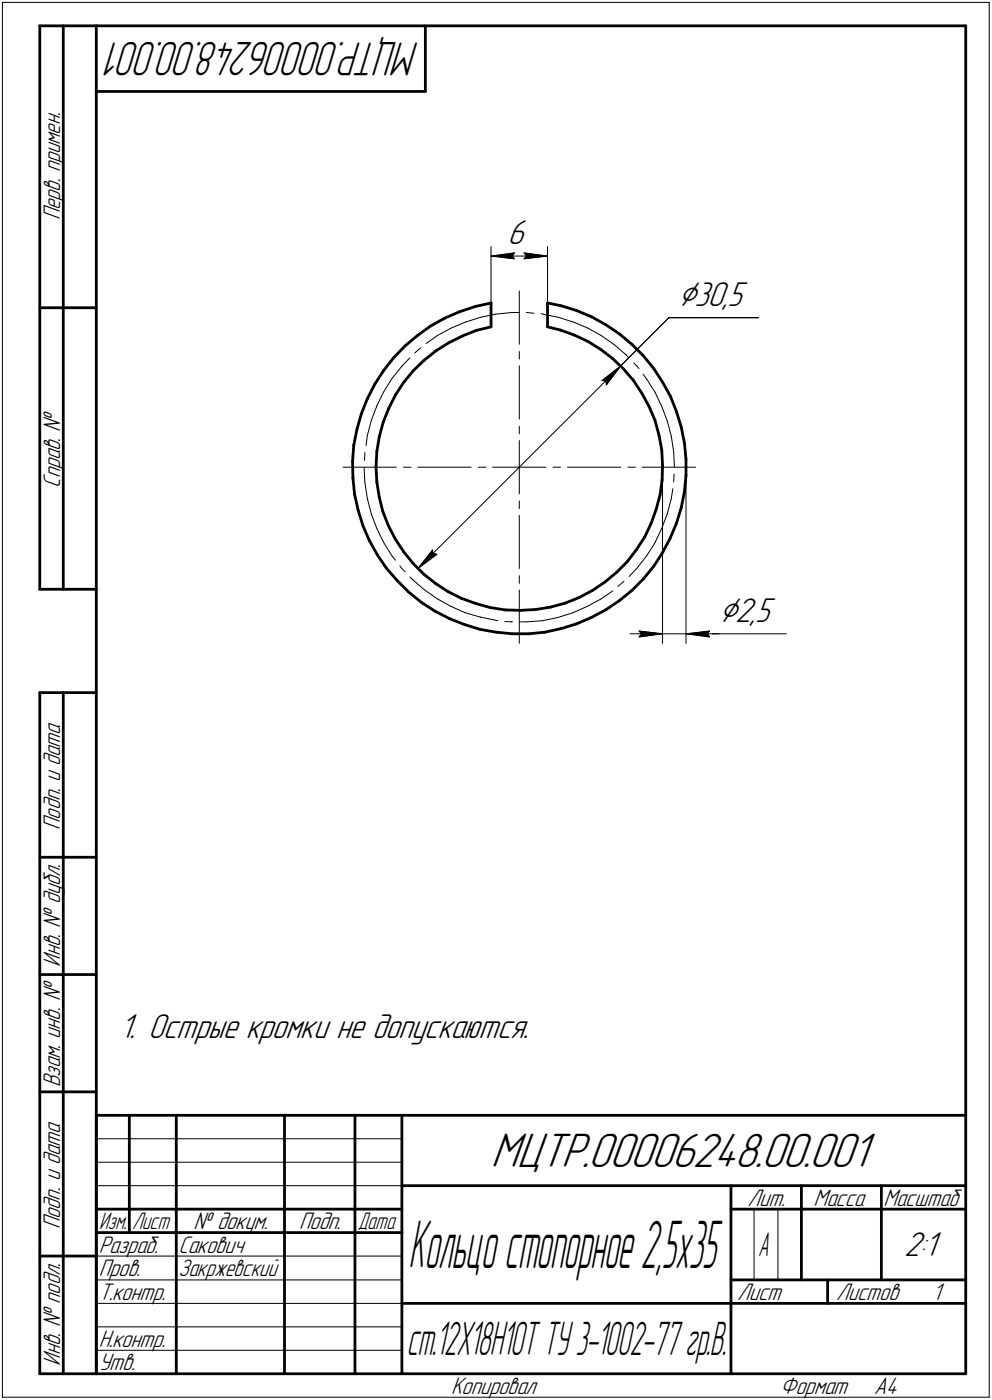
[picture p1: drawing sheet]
<svg xmlns="http://www.w3.org/2000/svg" width="211mm" height="298mm" viewBox="0 0 211 298" stroke-linecap="round" stroke-linejoin="round" font-family="sans-serif">
<g fill="none" stroke="#000" stroke-width=".21">
<path d="M.5 .5v297zM.5 .5h210zM210.5 .5v297zM104.5 52.5v12zM104.5 54.5l5-.7zM104.5 54.5l5 .6zM104.5 54.5h12zM109 54.5l.5 .6zM109.5 53.8l-.5 .7zM111.5 55.1l5-.6zM111.5 53.8l.5 .7zM111.5 53.8l5 .7z"/>
<path d="M112 54.5l-.5 .6zM116.5 52.5v12zM85.5 78l-2.1 2.6zM87.2 76.2l-1.7 1.8zM88.2 75.2l1.3-1.1zM90.7 73.2l2.3-1.7zM93 71.5l3-1.7zM96 69.8l3.1-1.2zM99.1 68.6l3.2-1zM102.3 67.6l3.2-.7zM105.5 66.9l3.4-.4zM108.9 66.5h1.6z"/>
<path d="M110.5 62v11.3zM110.5 74.8v1.7zM110.5 77.9v11.3zM112 66.5h.2zM112.2 66.5l1.4 .2zM115.1 66.8l.4 .1zM115.5 66.9l3.3 .7zM118.8 67.6l3.2 1zM122 68.6l3.1 1.2zM125.1 69.8l2.8 1.7zM127.9 71.5l2.8 1.9zM130.7 73.4l2.6 2.2z"/>
<path d="M132.1 77.9l10.2-10.3zM132.1 77.9l-3.1 4.1zM133.3 75.6l.5 .6zM134.9 77.3l.7 .7zM135.6 78l.4 .5zM136.8 79.7l.8 1zM142.3 67.6h19.1zM73 99.5h11.3zM77.5 99.6l.1 3.2zM77.6 96.4v1.6zM78.1 92.8l-.2 2.1zM79 89.6l-.9 3.2z"/>
<path d="M80.2 86.4l-1.2 3.2zM81.6 83.5l-1.4 2.9zM83.4 80.6l-1.8 2.9zM85.9 99.5h1.6zM88.9 99.5h11.3zM101.8 99.5h1.6zM104.8 99.5h11.4zM110.5 90.8v1.6zM110.5 93.8v11.4zM117.7 99.5h1.6zM120.7 99.5h11.4zM128.1 81l.8 .1z"/>
<path d="M128.1 81l4-3.1zM128.9 81.1l.1 .9zM133.6 99.5h1.6zM136.7 99.5h11.3zM137.6 80.7l1.8 2.8zM139.4 83.5l1.4 3zM140.8 86.5l1.2 3.2zM141 99.5v37.5zM142 89.7l.8 3.2zM142.8 92.9l.5 3.3zM143.3 96.2l.2 3.3zM146 99.5v37.5z"/>
<path d="M77.6 102.8l.5 3.3zM78.1 106.1l.9 3.3zM79 109.4l1.2 3.1zM80.2 112.5l1.4 3zM81.6 115.5l1.8 2.9zM83.4 118.4l.8 .9zM92 117.1l-3.1 4zM92 117.1l.1 .8zM92.1 117.9l.9 .1zM110.5 106.7v1.6zM110.5 109.7v11.4zM137.6 118.4l-2.1 2.7z"/>
<path d="M139.4 115.6l-1.8 2.8zM140.8 112.5l-1.4 3.1zM142 109.4l-1.2 3.1zM142.8 106.2l-.8 3.2zM143.2 104.1l-.4 2.1zM143.4 100.9l-.1 1.7zM85.1 120.5l.3 .5zM85.4 121l.8 .8zM87.2 122.9l.5 .5zM87.7 123.4l2.6 2.2zM88.9 121.1l4.1-3.1zM88.9 121.1l43.2-43.2z"/>
<path d="M90.3 125.6l2.7 1.9zM93 127.5l2.9 1.6zM95.9 129.1l3.1 1.4zM99 130.5l3.2 .9zM102.2 131.4l3.3 .7zM105.5 132.1l.4 .1zM107.4 132.3l1.4 .1zM108.8 132.4h.3zM110.5 122.6v1.6zM110.5 125.6v11.4zM110.6 132.4h1.5zM112.1 132.4l3.4-.2z"/>
<path d="M115.5 132.2l3.2-.7zM118.7 131.5l3.2-1zM121.9 130.5l3.1-1.4zM125 129.1l2.9-1.6zM127.9 127.5l2.5-1.7zM131.5 124.9l1.3-1.1zM134 135h7zM135.5 121.1l-1.6 1.7zM136 134.4l5 .6zM136 134.4l.5 .6zM136 135.6l5-.6zM136.5 135l-.5 .6z"/>
<path d="M141 135h5zM146 135h5zM146 135l5 .6zM146 135l5-.6zM146 135h7zM150.5 135l.5 .6zM151 135h16.3zM151 134.4l-.5 .6zM20.5 247.5h65zM20.5 252.5h65zM20.5 242.5h65zM160.4 257.5v15z"/>
<path d="M165.5 257.5v15zM20.5 267.5h65zM20.5 272.5h65zM20.5 277.5h65zM.5 297.5h210zM20.5 282.5h65zM20.5 287.5h65z"/>
</g>
<g fill="none" stroke="#000" stroke-width=".59">
<path d="M8.5 5.5v120zM8.5 5.5h12zM13.5 5.5v120zM20.5 5.5v287zM20.5 5.5h185zM20.5 19.5h70zM90.5 5.5v14zM205.5 5.5v287zM8.5 65.5h12zM81.6 78.9l-1.8 2.9zM83.7 76.2l-2.1 2.7zM86.2 73.7l2.6-2.2z"/>
<path d="M86.2 73.7l-2.5 2.5zM88 78.9l2.3-2.2zM88 78.9l-2.1 2.5zM88.8 71.5l2.8-2.1zM90.3 76.7l2.5-2zM91.6 69.4l3.1-1.7zM92.8 74.7l2.7-1.7zM94.7 67.7l3.1-1.3zM95.5 73l2.9-1.5zM97.8 66.4l3.3-1.1zM98.4 71.5l2.9-1.1zM101.1 65.3l3.4-.8z"/>
<path d="M101.3 70.4l3.2-.8zM104.5 64.5v5.1zM116.5 64.5v5.1zM116.5 64.5l2.9 .6zM116.5 69.6l2.7 .7zM119.2 70.3l3.1 1.1zM119.4 65.1l3.3 1zM122.3 71.4l2.8 1.3zM122.7 66.1l3.2 1.4zM125.1 72.7l2.7 1.7zM125.9 67.5l3 1.7zM127.8 74.4l2.6 2z"/>
<path d="M128.9 69.2l2.9 1.9zM130.4 76.4l2.3 2.2zM131.8 71.1l2.7 2.2zM132.7 78.6l2.1 2.4zM134.5 73.3l2.4 2.5zM136.9 75.8l2.2 2.7zM139.1 78.5l1.9 2.9zM75 98.3l.1 3.5zM75.3 94.8l-.3 3.5zM75.9 91.4l-.6 3.4zM76.9 88.1l-1 3.3zM78.1 84.9l-1.2 3.2z"/>
<path d="M79.8 81.8l-1.7 3.1zM80 99.4l.2 3.2zM80.2 96.2l-.2 3.2zM80.7 93l-.5 3.2zM81.5 89.9l-.8 3.1zM82.7 87l-1.2 2.9zM84.2 84.1l-1.5 2.9zM85.9 81.4l-1.7 2.7zM134.8 81l1.8 2.7zM136.6 83.7l1.5 2.8zM138.1 86.5l1.3 3zM139.4 89.5l.8 3.1z"/>
<path d="M140.2 92.6l.6 3.2zM140.8 95.8l.2 3.2zM141 81.4l1.7 3zM141 99l-.1 3.2zM142.7 84.4l1.2 3.2zM143.9 87.6l1 3.3zM144.9 90.9l.7 3.4zM145.6 94.3l.4 3.5zM146 97.8v3.5zM75.1 101.8l.3 3.4zM75.4 105.2l.8 3.4zM76.2 108.6l1 3.3z"/>
<path d="M77.2 111.9l1.4 3.2zM78.6 115.1l1.7 3zM80.2 102.6l.5 3.2zM80.3 118.1l1.9 2.9zM80.7 105.8l.7 3.1zM81.4 108.9l1.2 3zM82.6 111.9l1.5 2.8zM84.1 114.7l1.8 2.7zM85.9 117.4l2 2.6zM87.9 120l2.3 2.3zM135.4 117.1l-2 2.5zM137.2 114.4l-1.8 2.7z"/>
<path d="M138.5 111.5l-1.3 2.9zM139.6 108.5l-1.1 3zM140.5 105.3l-.9 3.2zM140.9 102.2l-.4 3.1zM141 117.7l-1.9 2.9zM142.6 114.6l-1.6 3.1zM143.9 111.4l-1.3 3.2zM144.9 108.1l-1 3.3zM145.6 104.7l-.7 3.4zM146 101.3l-.4 3.4zM8.5 125.5h12zM82.2 121l2.3 2.6z"/>
<path d="M84.5 123.6l2.5 2.5zM87 126.1l2.7 2.2zM89.7 128.3l2.8 1.8zM90.2 122.3l2.4 1.9zM92.5 130.1l3.2 1.6zM92.6 124.2l2.7 1.8zM95.3 126l2.9 1.4zM95.7 131.7l3.2 1.3zM98.2 127.4l3.1 1.1zM98.9 133l3.3 1zM101.3 128.5l3 .9zM102.2 134l3.4 .6z"/>
<path d="M104.3 129.4l3.2 .5zM105.6 134.6l3.5 .4zM107.5 129.9l3.2 .1zM109.1 135h3.4zM110.7 130l3.3-.2zM112.5 135l3.4-.4zM114 129.8l3.1-.5zM115.9 134.6l3.5-.7zM117.1 129.3l3.1-.9zM119.4 133.9l3.3-1.1zM120.2 128.4l3-1.1zM122.7 132.8l3.1-1.3z"/>
<path d="M123.2 127.3l2.9-1.6zM125.8 131.5l3.1-1.6zM126.1 125.7l2.6-1.7zM128.7 124l2.4-2.1zM128.9 129.9l2.8-2zM131.1 121.9l2.3-2.3zM131.7 127.9l2.8-2.2zM136.9 123.3l-2.4 2.4zM139.1 120.6l-2.2 2.7zM8.5 147.5v145zM8.5 147.5h12zM13.5 147.5v145z"/>
<path d="M8.5 182.5h12zM8.5 207.5h12zM8.5 232.5h12zM20.5 237.5h185zM20.5 237.5v55zM27.5 237.5v25zM37.5 237.5v55zM60.5 237.5v55zM75.5 237.5v55zM85.5 237.5v55zM20.5 257.5h65zM85.5 252.5h120z"/>
<path d="M155.5 252.5v40zM155.5 257.5h15zM170.5 252.5v20zM170.5 257.5h35zM187.5 252.5v20zM8.5 267.5h12zM20.5 262.5h65zM85.5 277.5h70zM155.5 277.5h50zM155.5 272.5h50zM176.1 272.5v5zM8.5 292.5h12z"/>
<path d="M20.5 292.5h185z"/>
</g>
<g fill="#fff" stroke="#fff" stroke-width=".21">
<path d="M91.9 116.5h.2zM91.8 116.6h.4zM91.7 116.7h.6zM91.7 116.8h.7zM91.6 116.8h.9zM91.5 116.9h1zM91.4 117h1.2zM91.4 117.1h1.3zM91.4 117.2h1.4zM91.3 117.3h1.7zM91.2 117.3h1.8zM91.1 117.4h2zM91.1 117.5h2.1zM91 117.6h2.3zM90.9 117.7h2.5zM90.8 117.8h2.7zM90.8 117.9h2.8zM90.8 117.9h2.8zM90.7 118h3zM90.6 118.1h3zM90.6 118.2h3zM90.5 118.3h2.9zM90.4 118.4h2.9zM90.3 118.4h2.9zM90.3 118.5h2.7zM90.3 118.6h2.7zM90.2 118.7h2.7zM90.1 118.8h2.6zM90 118.9h2.6zM90 119h2.5zM89.9 119h2.5zM89.8 119.1h2.5zM89.7 119.2h2.5zM89.7 119.3h2.3zM89.7 119.4h2.2zM89.7 119.5h2.2zM89.6 119.5h2.1zM89.6 119.6h2zM89.5 119.7h2zM89.5 119.8h1.9zM89.4 119.9h1.9zM89.4 120h1.8zM89.4 120.1h1.6zM89.3 120.1h1.6zM89.3 120.2h1.5zM89.2 120.3h1.5zM89.2 120.4h1.3zM89.2 120.5h1.1zM89.2 120.6h.9zM89.2 120.6h.7zM89.1 120.7h.6zM89.1 120.8h.4zM89 120.9h.3zM89 121h.2z"/>
<path d="M131.9 78h.2zM131.7 78.1h.4zM131.5 78.1h.5zM131.3 78.2h.7zM131.1 78.3h.8zM130.9 78.4h1zM130.7 78.5h1.2zM130.6 78.6h1.2zM130.3 78.7h1.5zM130.2 78.7h1.5zM130.1 78.8h1.6zM130 78.9h1.7zM129.9 79h1.8zM129.8 79.1h1.9zM129.7 79.2h1.9zM129.5 79.2h2.1zM129.5 79.3h2.1zM129.4 79.4h2.1zM129.3 79.5h2.2zM129.1 79.6h2.3zM129 79.7h2.4zM128.9 79.8h2.4zM128.8 79.8h2.5zM128.7 79.9h2.5zM128.6 80h2.5zM128.4 80.1h2.7zM128.4 80.2h2.7zM128.3 80.3h2.7zM128.2 80.3h2.7zM128 80.4h2.8zM127.9 80.5h2.9zM127.8 80.6h2.9zM127.7 80.7h2.9zM127.6 80.8h3zM127.5 80.9h3zM127.3 80.9h3.2zM127.4 81h3zM127.5 81.1h2.8zM127.6 81.2h2.6zM127.7 81.3h2.5zM127.8 81.4h2.3zM127.8 81.4h2.2zM127.9 81.5h2.1zM128 81.6h2zM128.1 81.7h1.8zM128.2 81.8h1.6zM128.3 81.9h1.4zM128.4 82h1.2zM128.4 82h1.2zM128.5 82.1h1zM128.6 82.2h.9zM128.7 82.3h.7zM128.8 82.4h.6zM128.9 82.5h.4zM128.9 82.5h.3z"/>
<path d="M144.4 59.4h14.9zM144.4 59.5h14.9zM144.4 59.6h14.9zM144.4 59.7h14.9zM144.4 59.8h14.9zM144.4 59.9h14.9zM144.4 59.9h14.9zM144.4 60h14.9zM144.4 60.1h14.9zM144.4 60.2h14.9zM144.4 60.3h14.9zM144.4 60.4h14.9zM144.4 60.5h14.9zM144.4 60.5h14.9zM144.4 60.6h14.9zM144.4 60.7h14.9zM144.4 60.8h14.9zM144.4 60.9h14.9zM144.4 61h14.9zM144.4 61h14.9zM144.4 61.1h14.9zM144.4 61.2h14.9zM144.4 61.3h14.9zM144.4 61.4h14.9zM144.4 61.5h14.9zM144.4 61.6h14.9zM144.4 61.6h14.9zM144.4 61.7h14.9zM144.4 61.8h14.9zM144.4 61.9h14.9zM144.4 62h14.9zM144.4 62.1h14.9zM144.4 62.1h14.9zM144.4 62.2h14.9zM144.4 62.3h14.9zM144.4 62.4h14.9zM144.4 62.5h14.9zM144.4 62.6h14.9zM144.4 62.7h14.9zM144.4 62.7h14.9zM144.4 62.8h14.9zM144.4 62.9h14.9zM144.4 63h14.9zM144.4 63.1h14.9zM144.4 63.2h14.9zM144.4 63.2h14.9zM144.4 63.3h14.9zM144.4 63.4h14.9zM144.4 63.5h14.9zM144.4 63.6h14.9zM144.4 63.7h14.9zM144.4 63.8h14.9zM144.4 63.8h14.9zM144.4 63.9h14.9zM144.4 64h14.9zM144.4 64.1h14.9zM144.4 64.2h14.9zM144.4 64.3h14.9zM144.4 64.3h14.9zM144.4 64.4h14.9zM144.4 64.5h14.9zM144.4 64.6h14.9zM144.4 64.7h14.9zM144.4 64.8h14.9zM144.4 64.9h14.9zM144.4 64.9h14.9zM144.4 65h14.9zM144.4 65.1h14.9zM144.4 65.2h14.9zM144.4 65.3h14.9zM144.4 65.4h14.9zM144.4 65.4h14.9zM144.4 65.5h14.9zM144.4 65.6h14.9zM144.4 65.7h14.9zM144.4 65.8h14.9zM144.4 65.9h14.9zM144.4 66h14.9zM144.4 66h14.9zM144.4 66.1h14.9zM144.4 66.2h14.9zM144.4 66.3h14.9zM144.4 66.4h14.9zM144.4 66.5h14.9zM144.4 66.5h14.9zM144.4 66.6h14.9z"/>
<path d="M108 46.4h5zM108 46.5h5zM108 46.6h5zM108 46.7h5zM108 46.7h5zM108 46.8h5zM108 46.9h5zM108 47h5zM108 47.1h5zM108 47.2h5zM108 47.2h5zM108 47.3h5zM108 47.4h5zM108 47.5h5zM108 47.6h5zM108 47.7h5zM108 47.8h5zM108 47.8h5zM108 47.9h5zM108 48h5zM108 48.1h5zM108 48.2h5zM108 48.3h5zM108 48.3h5zM108 48.4h5zM108 48.5h5zM108 48.6h5zM108 48.7h5zM108 48.8h5zM108 48.9h5zM108 48.9h5zM108 49h5zM108 49.1h5zM108 49.2h5zM108 49.3h5zM108 49.4h5zM108 49.4h5zM108 49.5h5zM108 49.6h5zM108 49.7h5zM108 49.8h5zM108 49.9h5zM108 50h5zM108 50h5zM108 50.1h5zM108 50.2h5zM108 50.3h5zM108 50.4h5zM108 50.5h5zM108 50.5h5zM108 50.6h5zM108 50.7h5zM108 50.8h5zM108 50.9h5zM108 51h5zM108 51.1h5zM108 51.1h5zM108 51.2h5zM108 51.3h5zM108 51.4h5zM108 51.5h5zM108 51.6h5zM108 51.6h5zM108 51.7h5zM108 51.8h5zM108 51.9h5zM108 52h5zM108 52.1h5zM108 52.2h5zM108 52.2h5zM108 52.3h5zM108 52.4h5zM108 52.5h5zM108 52.6h5zM108 52.7h5zM108 52.7h5zM108 52.8h5zM108 52.9h5zM108 53h5zM108 53.1h5zM108 53.2h5zM108 53.3h5zM108 53.3h5zM108 53.4h5z"/>
<path d="M109.4 53.3h.6zM108.8 53.4h1.2zM108.1 53.5h1.9zM107.5 53.6h2.5zM106.9 53.7h3.1zM106.3 53.8h3.7zM106.1 53.8h3.9zM105.9 53.9h4.1zM105.7 54h4.3zM105.5 54.1h4.5zM105.3 54.2h4.7zM105.1 54.3h4.9zM104.9 54.4h5.1zM104.7 54.4h5.3zM104.5 54.5h5.5zM104.7 54.6h5.3zM105 54.7h5zM105.2 54.8h4.8zM105.4 54.9h4.6zM105.7 54.9h4.3zM105.8 55h4.2zM106.1 55.1h3.9zM106.3 55.2h3.7zM106.9 55.3h3.1zM107.5 55.4h2.5zM108.1 55.5h1.9zM108.8 55.5h1.2zM109.4 55.6h.6z"/>
<path d="M111 53.3h.7zM111 53.4h1.3zM111 53.5h1.9zM111 53.6h2.5zM111 53.7h3.1zM111 53.8h3.7zM111 53.8h4zM111 53.9h4.1zM111 54h4.3zM111 54.1h4.6zM111 54.2h4.7zM111 54.3h4.9zM111 54.4h5.2zM111 54.4h5.3zM111 54.5h5.5zM111 54.6h5.3zM111 54.7h5.1zM111 54.8h4.9zM111 54.9h4.7zM111 54.9h4.4zM111 55h4.2zM111 55.1h4zM111 55.2h3.7zM111 55.3h3.1zM111 55.4h2.5zM111 55.5h1.9zM111 55.5h1.3zM111 55.6h.7z"/>
<path d="M153 126.7h12.3zM153 126.8h12.3zM153 126.9h12.3zM153 127h12.3zM153 127.1h12.3zM153 127.2h12.3zM153 127.3h12.3zM153 127.3h12.3zM153 127.4h12.3zM153 127.5h12.3zM153 127.6h12.3zM153 127.7h12.3zM153 127.8h12.3zM153 127.8h12.3zM153 127.9h12.3zM153 128h12.3zM153 128.1h12.3zM153 128.2h12.3zM153 128.3h12.3zM153 128.4h12.3zM153 128.4h12.3zM153 128.5h12.3zM153 128.6h12.3zM153 128.7h12.3zM153 128.8h12.3zM153 128.9h12.3zM153 128.9h12.3zM153 129h12.3zM153 129.1h12.3zM153 129.2h12.3zM153 129.3h12.3zM153 129.4h12.3zM153 129.5h12.3zM153 129.5h12.3zM153 129.6h12.3zM153 129.7h12.3zM153 129.8h12.3zM153 129.9h12.3zM153 130h12.3zM153 130h12.3zM153 130.1h12.3zM153 130.2h12.3zM153 130.3h12.3zM153 130.4h12.3zM153 130.5h12.3zM153 130.6h12.3zM153 130.6h12.3zM153 130.7h12.3zM153 130.8h12.3zM153 130.9h12.3zM153 131h12.3zM153 131.1h12.3zM153 131.1h12.3zM153 131.2h12.3zM153 131.3h12.3zM153 131.4h12.3zM153 131.5h12.3zM153 131.6h12.3zM153 131.7h12.3zM153 131.7h12.3zM153 131.8h12.3zM153 131.9h12.3zM153 132h12.3zM153 132.1h12.3zM153 132.2h12.3zM153 132.2h12.3zM153 132.3h12.3zM153 132.4h12.3zM153 132.5h12.3zM153 132.6h12.3zM153 132.7h12.3zM153 132.8h12.3zM153 132.8h12.3zM153 132.9h12.3zM153 133h12.3zM153 133.1h12.3zM153 133.2h12.3zM153 133.3h12.3zM153 133.3h12.3zM153 133.4h12.3zM153 133.5h12.3zM153 133.6h12.3zM153 133.7h12.3zM153 133.8h12.3zM153 133.9h12.3zM153 133.9h12.3z"/>
<path d="M135.5 133.9h.6zM135.5 133.9h1.2zM135.5 134h1.8zM135.5 134.1h2.5zM135.5 134.2h3.1zM135.5 134.3h3.7zM135.5 134.4h3.9zM135.5 134.5h4.2zM135.5 134.5h4.4zM135.5 134.6h4.6zM135.5 134.7h4.9zM135.5 134.8h5zM135.5 134.9h5.3zM135.5 135h5.5zM135.5 135h5.3zM135.5 135.1h5.1zM135.5 135.2h4.9zM135.5 135.3h4.7zM135.5 135.4h4.5zM135.5 135.5h4.3zM135.5 135.6h4.1zM135.5 135.6h3.9zM135.5 135.7h3.7zM135.5 135.8h3.1zM135.5 135.9h2.5zM135.5 136h1.8zM135.5 136.1h1.2zM135.5 136.1h.6z"/>
<path d="M150.9 133.9h.6zM150.3 133.9h1.2zM149.6 134h1.9zM149 134.1h2.5zM148.4 134.2h3.1zM147.7 134.3h3.8zM147.6 134.4h3.9zM147.3 134.5h4.2zM147.2 134.5h4.3zM146.9 134.6h4.6zM146.6 134.7h4.9zM146.5 134.8h5zM146.2 134.9h5.3zM146 135h5.5zM146.2 135h5.3zM146.4 135.1h5.1zM146.6 135.2h4.9zM146.8 135.3h4.7zM147 135.4h4.5zM147.2 135.5h4.3zM147.4 135.6h4.1zM147.6 135.6h3.9zM147.7 135.7h3.8zM148.4 135.8h3.1zM149 135.9h2.5zM149.6 136h1.9zM150.3 136.1h1.2zM150.9 136.1h.6z"/>
</g>
<g fill="#000" stroke="#000" stroke-width=".21">
<path d="M104.5 54.5h4.5zM105.2 54.6h3.9zM105.9 54.7h3.2zM106.7 54.8h2.5zM107.4 54.9h1.9zM108.1 54.9h1.3zM108.8 55h.7z"/>
<path d="M108.9 53.9h.6zM108.3 54h1.1zM107.6 54.1h1.7zM107 54.2h2.2zM106.4 54.3h2.8zM105.7 54.4h3.4zM105.2 54.4h3.9z"/>
<path d="M111.6 53.9h.6zM111.7 54h1.1zM111.8 54.1h1.7zM111.8 54.2h2.2zM111.8 54.3h2.8zM111.9 54.4h3.4zM112 54.4h3.9z"/>
<path d="M112 54.5h4.5zM112 54.6h3.8zM111.9 54.7h3.2zM111.8 54.8h2.6zM111.8 54.9h1.9zM111.7 54.9h1.2zM111.6 55h.7z"/>
<path d="M131.2 78.6h.2zM131.1 78.7h.2zM131.1 78.7h.1zM131 78.8h.1zM130.8 78.9h.3zM130.7 79h.3zM130.6 79.1h.3zM130.5 79.2h.3zM130.4 79.2h.3zM130.3 79.3h.3zM130.2 79.4h.4zM130 79.5h.5zM130 79.6h.4zM129.9 79.7h.4zM129.8 79.8h.4zM129.6 79.8h.5zM129.5 79.9h.5zM129.5 80h.5zM129.3 80.1h.6zM129.2 80.2h.6zM129.1 80.3h.6zM129 80.3h.6zM128.9 80.4h.6zM128.8 80.5h.7zM128.7 80.6h.7zM128.6 80.7h.7zM128.4 80.8h.8zM128.4 80.9h.7zM128.3 80.9h.7zM128.1 81h.8z"/>
<path d="M131.7 78.3h.1zM131.6 78.4h.1zM131.5 78.5h.2zM131.4 78.6h.2zM131.3 78.7h.3zM131.2 78.7h.3zM131.1 78.8h.3zM131.1 78.9h.2zM131 79h.3zM130.9 79.1h.3zM130.8 79.2h.3zM130.7 79.2h.4zM130.6 79.3h.5zM130.6 79.4h.4zM130.5 79.5h.4zM130.4 79.6h.4zM130.3 79.7h.5zM130.2 79.8h.5zM130.1 79.8h.5zM130 79.9h.6zM130 80h.6zM129.9 80.1h.6zM129.8 80.2h.6zM129.7 80.3h.6zM129.6 80.3h.7zM129.5 80.4h.7zM129.5 80.5h.6zM129.4 80.6h.6zM129.3 80.7h.7zM129.2 80.8h.8zM129.1 80.9h.8zM129 80.9h.8zM128.9 81h.9zM128.9 81.1h.8zM128.9 81.2h.7zM128.9 81.3h.6zM128.9 81.4h.6zM128.9 81.4h.6zM128.9 81.5h.5zM129 81.6h.3zM129 81.7h.3zM129 81.8h.2z"/>
<path d="M91.9 117.3h.2zM91.9 117.3h.2zM91.8 117.4h.3zM91.8 117.5h.3zM91.7 117.6h.4zM91.6 117.7h.5zM91.5 117.8h.6zM91.4 117.9h.7zM91.4 117.9h.6zM91.4 118h.5zM91.3 118.1h.6zM91.2 118.2h.6zM91.1 118.3h.6zM91.1 118.4h.5zM91 118.4h.5zM90.9 118.5h.5zM90.8 118.6h.6zM90.8 118.7h.5zM90.8 118.8h.4zM90.7 118.9h.4zM90.6 119h.4zM90.5 119h.4zM90.5 119.1h.3zM90.4 119.2h.4zM90.3 119.3h.4zM90.3 119.4h.3zM90.2 119.5h.3zM90.2 119.5h.2zM90.1 119.6h.2zM90 119.7h.3zM89.9 119.8h.3zM89.9 119.9h.2zM89.8 120h.2zM89.7 120.1h.2zM89.7 120.1h.1zM89.6 120.2h.1z"/>
<path d="M92 117.9h.5zM91.9 118h1.1zM91.9 118.1h1zM91.8 118.2h1zM91.7 118.3h.9zM91.6 118.4h.9zM91.5 118.4h1zM91.4 118.5h.9zM91.4 118.6h.8zM91.3 118.7h.8zM91.2 118.8h.7zM91.1 118.9h.8zM91 119h.8zM90.9 119h.7zM90.8 119.1h.7zM90.8 119.2h.6zM90.7 119.3h.6zM90.6 119.4h.6zM90.5 119.5h.6zM90.4 119.5h.5zM90.3 119.6h.5zM90.3 119.7h.5zM90.2 119.8h.4zM90.1 119.9h.4zM90 120h.4zM89.9 120.1h.4zM89.8 120.1h.4zM89.7 120.2h.4zM89.7 120.3h.2zM89.6 120.4h.2zM89.5 120.5h.2zM89.4 120.6h.2zM89.3 120.6h.2zM89.2 120.7h.2z"/>
<path d="M136.1 134.5h.6zM136.1 134.5h1.3zM136.2 134.6h2zM136.3 134.7h2.6zM136.4 134.8h3.2zM136.5 134.9h3.8z"/>
<path d="M136.5 135h4.5zM136.5 135h3.9zM136.4 135.1h3.4zM136.3 135.2h2.8zM136.2 135.3h2.3zM136.2 135.4h1.7zM136.1 135.5h1.1zM136.1 135.6h.6z"/>
<path d="M146 135h4.5zM146.6 135h4zM147.2 135.1h3.5zM147.9 135.2h2.8zM148.5 135.3h2.3zM149.1 135.4h1.8zM149.8 135.5h1.1zM150.4 135.6h.6z"/>
<path d="M150.3 134.5h.7zM149.6 134.5h1.3zM148.8 134.6h2zM148.2 134.7h2.6zM147.4 134.8h3.3zM146.7 134.9h3.9z"/>
</g>
<text font-size="14.9" x="86.9" y="270.1">Кольцостопорное2,5х35</text>
<text font-size="10.9" x="104.4" y="248.5">МЦТР.00006248.00.001</text>
<text font-size="10.7" x="89.3" y="9" transform="rotate(-180 89.3 9)">МЦТР.00006248.00.001</text>
<text font-size="10.5" x="86.5" y="288.5">ст.12Х18Н10ТТУ3-1002-77гр.В.</text>
<g font-size="8.5">
<text x="144.3" y="65.1">Ç30,5</text>
<text x="153" y="132.4">Ç2,5</text>
</g>
<g font-size="7.8">
<text x="108" y="52">6</text>
<text x="25.5" y="221">1. Острые кромки не допускаются.</text>
<text x="192.4" y="267.5">2:1</text>
</g>
<text font-size="7.5" x="161.3" y="267.5">А</text>
<g font-size="5.4">
<text x="12.8" y="46.9" transform="rotate(-90 12.8 46.9)">Перв. примен.</text>
<text x="12.8" y="103.8" transform="rotate(-90 12.8 103.8)">Справ. №</text>
<text x="12.8" y="176.7" transform="rotate(-90 12.8 176.7)">Подп. и дата</text>
<text x="12.8" y="205.8" transform="rotate(-90 12.8 205.8)">Инв. № дубл.</text>
<text x="12.8" y="231.6" transform="rotate(-90 12.8 231.6)">Взам. инв. №</text>
<text x="159.1" y="256.8">Лит.</text>
<text x="173.1" y="256.8">Масса</text>
<text x="188" y="256.8">Масштаб</text>
<text x="12.8" y="261.7" transform="rotate(-90 12.8 261.7)">Подп. и дата</text>
<text x="41.2" y="261.8">№ докум.</text>
<text x="63.6" y="261.8">Подп.</text>
<text x="21" y="266.8">Разраб.</text>
<text x="38" y="266.8">Сакович</text>
<text x="21" y="271.8">Пров.</text>
<text x="38" y="271.8">Закржевский</text>
<text x="21" y="276.8">Т.контр.</text>
<text x="156.9" y="276.8">Лист</text>
<text x="177.9" y="276.8">Листов</text>
<text x="198.4" y="276.8">1</text>
<text x="21" y="286.8">Н.контр.</text>
<text x="12.8" y="290.8" transform="rotate(-90 12.8 290.8)">Инв. № подл.</text>
<text x="21" y="291.8">Утв.</text>
<text x="96" y="296.8">Копировал</text>
<text x="166" y="296.8">Формат</text>
<text x="186" y="296.8">A4</text>
</g>
<g font-size="5.3">
<text x="21.1" y="261.8">Изм.</text>
<text x="28.1" y="261.8">Лист</text>
<text x="76.1" y="261.8">Дата</text>
</g>
</svg>
